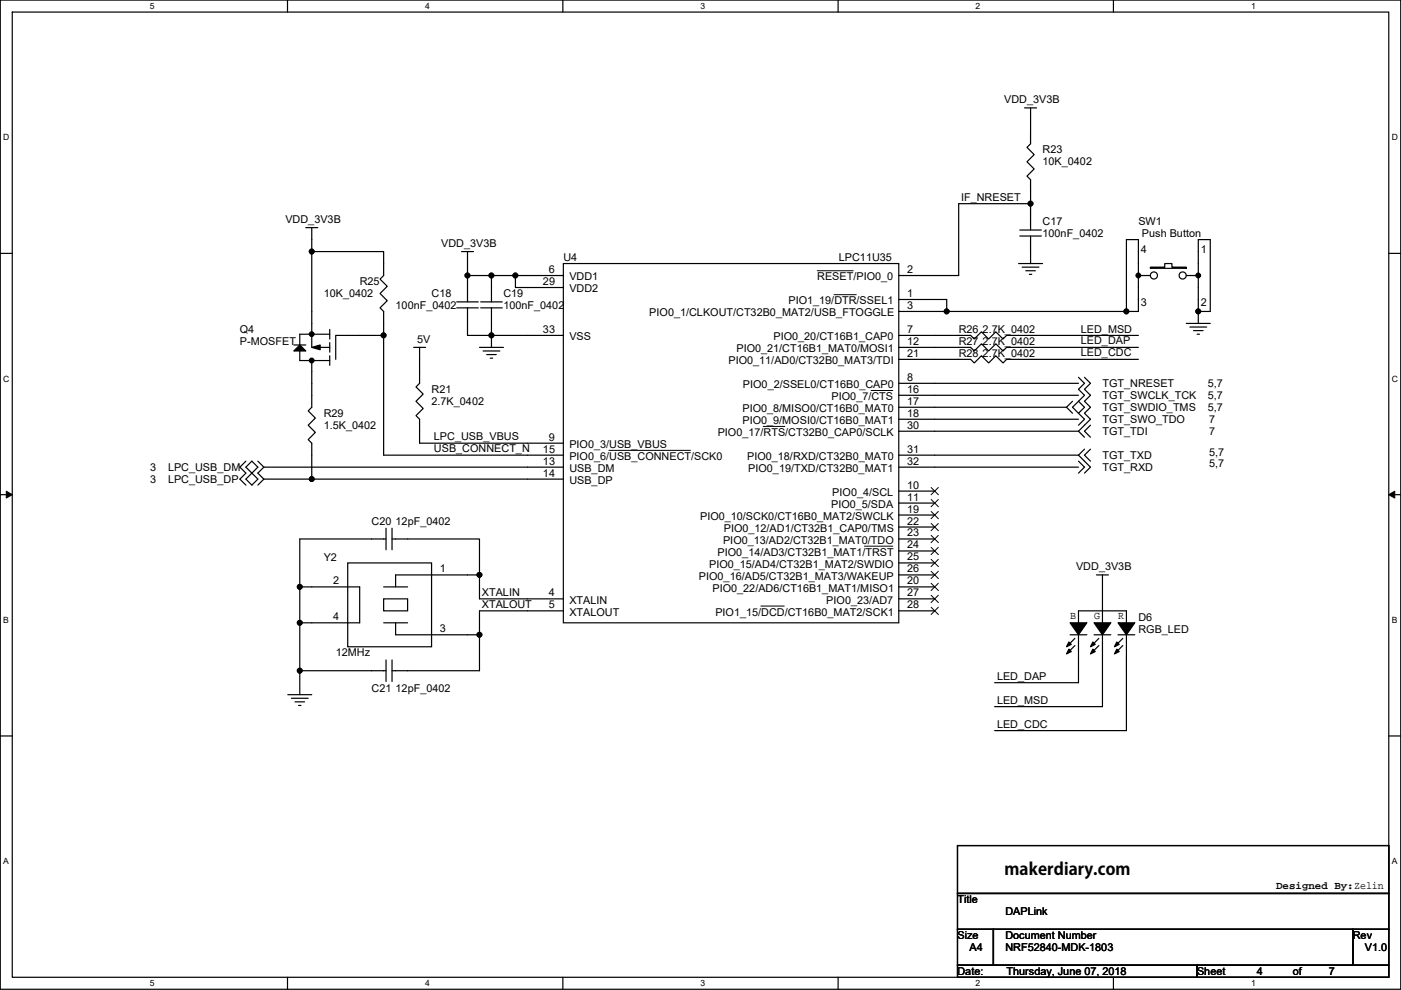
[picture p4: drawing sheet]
<svg xmlns="http://www.w3.org/2000/svg" width="297mm" height="210mm" viewBox="0 0 297 210" stroke-linecap="round" stroke-linejoin="round" font-family="sans-serif">
<path d="M.1 0h296.9v209.8h-296.9zM2.6 2.6h291.8v204.7h-291.8z" fill="none" stroke="#000" stroke-width=".25"/>
<g fill="#fff">
<path d="M31.8 .3h1v2h-1z"/>
<path d="M31.8 207.5h1v2.1h-1z"/>
</g>
<path d="M61 0v2.6M61 207.3v2.5" fill="none" stroke="#000" stroke-width=".25"/>
<g fill="#fff">
<path d="M90.1 .3h1v2h-1z"/>
<path d="M90.1 207.5h1v2.1h-1z"/>
</g>
<path d="M119.3 0v2.6M119.3 207.3v2.5" fill="none" stroke="#000" stroke-width=".25"/>
<g fill="#fff">
<path d="M148.5 .3h1v2h-1z"/>
<path d="M148.5 207.5h1v2.1h-1z"/>
</g>
<path d="M177.7 0v2.6M177.7 207.3v2.5" fill="none" stroke="#000" stroke-width=".25"/>
<g fill="#fff">
<path d="M206.9 .3h1v2h-1z"/>
<path d="M206.9 207.5h1v2.1h-1z"/>
</g>
<path d="M236.1 0v2.6M236.1 207.3v2.5" fill="none" stroke="#000" stroke-width=".25"/>
<g fill="#fff">
<path d="M265.2 .3h1v2h-1z"/>
<path d="M265.2 207.5h1v2.1h-1z"/>
<path d="M.7 28.2h1.3v2h-1.3z"/>
<path d="M295.1 28.2h1.3v2h-1.3z"/>
<path d="M.7 79.3h1.3v2.1h-1.3z"/>
<path d="M295.1 79.3h1.3v2.1h-1.3z"/>
</g>
<path d="M.1 53.7h2.5M294.4 53.7h2.6" fill="none" stroke="#000" stroke-width=".25"/>
<g fill="#fff">
<path d="M.7 130.5h1.2v2h-1.2z"/>
<path d="M295.1 130.5h1.2v2h-1.2z"/>
</g>
<path d="M.1 104.9h2.5M294.4 104.9h2.6" fill="none" stroke="#000" stroke-width=".25"/>
<path d="M1.3 104.2l1.3 .7-1.3 .7zM294.4 104.9l1.3-.7v1.4z" fill="#000" stroke="#000" stroke-width=".21"/>
<g fill="#fff">
<path d="M.7 181.7h1.2v2h-1.2z"/>
<path d="M295.1 181.7h1.2v2h-1.2z"/>
</g>
<g fill="none" stroke="#000" stroke-width=".25">
<path d="M217.2 22.9h2.6M218.5 22.9v7.6l-.8 .8 1.6 1.5-1.6 1.5 1.6 1.5-1.6 1.6 .8 .7v5.1M64.8 48.3h2.6M66.1 53.4h15.2v5l-.7 .8 1.5 1.5-1.5 1.6 1.5 1.5-1.5 1.5 .7 .8v5M66.1 48.3v5.1M66.1 53.4v20.3M97.9 53.4h2.5M99.1 58.4h5.1M99.1 53.4v5M99.1 58.4v5.6M104.2 58.4h5.1M104.2 58.4v5.6"/>
<path d="M109.3 58.4h10.1M109.3 58.4v2.6h10.1M119.4 55.9h71.2v76.2h-71.2zM216 55.9h5M216.2 50.1h4.6M216.2 48.8h4.6M216.7 56.7h3.6M217.5 57.4h2M218.2 58.2h.6M218.5 43.2v5.6M218.5 50.1v5.8M218.5 43.2h-15.2v15.2h-12.7"/>
<path d="M238.8 50.8h2.6v15.3h-2.6zM241.4 58.4h2.5M243.9 56.7h3v-.8h1.6v.8h3v.2h-7.6zM251.5 58.4h2.6M254.1 50.8h2.5v15.3h-2.5zM62.3 73.2h2.5M63.6 74.4v2.1h6.3M66.1 76.5v9.9l-.8 .7 1.6 1.6-1.6 1.5 1.6 1.5-1.6 1.5 .8 .8v7.6M67.4 73.7h2.5M69.9 69.9v2M69.9 72.7v2M69.9 75.5v2"/>
<path d="M69.9 70.9h-6.3v2.3M71.2 76.2v-5.1h10.1v25.4h38.1M87.7 73.7h2.5M89 73.7v7.6l-.8 .8 1.5 1.5-1.5 1.5 1.5 1.5-1.5 1.6 .8 .7v5.1h30.4M96.8 65.3h4.6M96.8 64h4.6M99.1 65.3v5.8h20.3M101.7 73.7h5M101.9 65.3h4.6M101.9 64h4.6M102.4 74.4h3.6M103.2 75.2h2"/>
<path d="M103.9 76h.6M104.2 65.3v8.4M190.6 63.5h10.1v2.6M190.6 66.1h10.1M190.6 71.1h15.2l.8 .8 1.5-1.5 1.5 1.5 1.5-1.5 1.6 1.5 .7-.8h28M190.6 73.7h15.2l.8 .7 1.5-1.5 1.5 1.5 1.5-1.5 1.6 1.5 .7-.7h28M190.6 76.2h15.2l.8 .8 1.5-1.5 1.5 1.5 1.5-1.5 1.6 1.5 .7-.8h28M200.7 66.1h38.1M251.5 68.6h5.1M252.3 69.4h3.5M253 70.1h2.1M253.8 70.9h.5"/>
<path d="M254.1 66.1v2.5M52.1 97.8l-1.2 1.3 1.2 1.3-1.2 1.2 1.2 1.3M53.4 97.8l1.3 1.3-1.3 1.3-1.3-1.3zM54.7 97.8l1.2 1.3M55.9 99.1l-1.2 1.3 1.2 1.2M55.9 99.1h63.5M190.6 83.8h38.1M190.6 86.4h35.5M190.6 88.9h38.1M190.6 91.5h38.1M190.6 81.3h38.1M190.6 96.5h38.1"/>
<path d="M190.6 99.1h38.1M226.1 86.4l1.3 1.3M227.4 85.1l-1.3 1.3M228.7 80l1.2 1.3-1.2 1.3 1.2 1.2-1.2 1.3M228.7 87.7l1.2 1.2-1.2 1.3M228.7 97.8l1.2 1.3-1.2 1.3M228.7 85.1l-1.3 1.3 1.3 1.3M228.7 85.1l1.2 1.3-1.2 1.3M228.7 91.5l1.2 1.2M228.7 96.5l2.5 2.6-1.3 1.3M229.9 80l1.3 1.3-1.3 1.3 1.3 1.2-1.3 1.3 1.3 1.3-1.3 1.3 1.3 1.2-2.5 2.6M229.9 95.3l-1.2 1.2"/>
<path d="M231.2 90.2l-1.3 1.3 1.3 1.2M231.2 95.3l-1.3 1.2 1.3 1.3M52.1 101.6l1.3-1.2 1.3 1.2-1.3 1.3zM55.9 101.6h10.2M55.9 101.6l-1.2 1.3M66.1 101.6h53.3M73.7 119.4h17.8v17.8h-17.8zM81.8 112v4.6M81.8 114.3h-18.2v10.2M83.1 114.3h18.6v7.6M83.1 112v4.6M190.6 104.2h7.6"/>
<path d="M190.6 106.7h7.6M190.6 109.2h7.6M190.6 111.8h7.6M190.6 114.3h7.6M190.6 116.9h7.6M190.6 119.4h7.6M63.6 124.5h12.7v7.6h-12.7M63.6 132.1v10.2M63.6 124.5v7.6M81.3 124.5h5.1M81.3 132.1h5.1M81.3 127h5.1v2.6h-5.1z"/>
<path d="M81.8 140v4.5M83.1 140v4.5M83.9 132.1v2.5h17.8M101.7 121.9v5.1h17.7M101.7 134.6v7.7h-18.6M101.7 121.9h-17.8v2.6M119.4 129.6h-17.7v5M190.6 121.9h7.6M190.6 124.5h7.6M190.6 127h7.6M190.6 129.6h7.6M226.9 134.6h3.5"/>
<path d="M227.9 135.4l-1.5 1.5M227.9 136.9l-1.5 1.6M228.7 134.6v10.2h-17.8M232 134.6h3.5M232.5 121.9h2.5M233 135.4l-1.5 1.5M233 136.9l-1.5 1.6M233.7 121.9v10.2M233.7 134.6v15.3h-22.8M237 134.6h3.6M238.1 135.4l-1.6 1.5M238.1 136.9l-1.6 1.6"/>
<path d="M238.8 132.1v-2.5h-10.1v2.5M238.8 134.6v20.4h-27.9M.1 156.1h2.5M61 147.3h5.1M61.8 148.1h3.5M62.5 148.9h2.1M63.3 149.6h.5M63.6 142.3h18.2M63.6 142.3v5M294.4 156.1h2.6M203 179.3h91.4v10.2h-91.4zM203 189.5h91.4v7.6h-91.4z"/>
<path d="M203 197.1h7.6v7.6h-7.6zM210.6 197.1h76.2v7.6h-76.2zM286.8 197.1h7.6v7.6h-7.6zM203 204.7h50.8v2.6h-50.8zM253.8 204.7h40.6v2.6h-40.6z"/>
<circle cx="244.6" cy="58.4" r=".76"/>
<circle cx="250.7" cy="58.4" r=".76"/>
</g>
<g fill="none" stroke="#000" stroke-width=".21">
<path d="M173.3 57.4h7.6M176.8 62.5h4.7M129.1 95.5h17.3M161.8 90.4h4.6M184.7 82.8h4.6M183.3 115.8h6M197.4 103.4l1.6 1.5M197.4 105.9l1.6 1.6M197.4 108.5l1.6 1.5M197.4 111l1.6 1.6M197.4 113.6l1.6 1.5M197.4 116.1l1.6 1.5"/>
<path d="M197.4 118.6l1.6 1.6M198.9 103.4l-1.5 1.5M198.9 105.9l-1.5 1.6M198.9 108.5l-1.5 1.5M198.9 111l-1.5 1.6M198.9 113.6l-1.5 1.5M198.9 116.1l-1.5 1.5M198.9 118.6l-1.5 1.6M161.3 128.5h5M197.4 121.2l1.6 1.5M197.4 123.7l1.6 1.6M197.4 126.3l1.6 1.5"/>
<path d="M197.4 128.8l1.6 1.5M198.9 121.2l-1.5 1.5M198.9 123.7l-1.5 1.6M198.9 126.3l-1.5 1.5M198.9 128.8l-1.5 1.5"/>
</g>
<g fill="#000" stroke="#000" stroke-width=".25">
<path d="M62.3 74.4l1.3-1.2 1.2 1.2z" fill-rule="evenodd"/>
<path d="M66.1 73.7l1.8-.5v1z" fill-rule="evenodd"/>
<path d="M226.6 136.2l.5 .5-1 .5z" fill-rule="evenodd"/>
<path d="M226.6 137.7l.5 .5-1 .5z" fill-rule="evenodd"/>
<path d="M226.9 132.1h3.5l-1.7 2.5z" fill-rule="evenodd"/>
<path d="M231.7 136.2l.5 .5-1 .5z" fill-rule="evenodd"/>
<path d="M231.7 137.7l.5 .5-1 .5z" fill-rule="evenodd"/>
<path d="M232 132.1h3.5l-1.8 2.5z" fill-rule="evenodd"/>
<path d="M236.8 137.7l.5 .5-1 .5z" fill-rule="evenodd"/>
<path d="M236.8 136.2l.5 .5-1 .5z" fill-rule="evenodd"/>
<path d="M237 132.1h3.6l-1.8 2.5z" fill-rule="evenodd"/>
<circle cx="66.1" cy="53.3" r=".5"/>
<circle cx="99.1" cy="58.4" r=".5"/>
<circle cx="104.2" cy="58.4" r=".5"/>
<circle cx="109.3" cy="58.4" r=".5"/>
<circle cx="218.5" cy="43.2" r=".5"/>
<circle cx="241.3" cy="58.4" r=".5"/>
<circle cx="254" cy="58.4" r=".5"/>
<circle cx="66.1" cy="76.5" r=".5"/>
<circle cx="66.1" cy="70.9" r=".5"/>
<circle cx="81.3" cy="71.1" r=".5"/>
<circle cx="104.2" cy="71.1" r=".5"/>
<circle cx="200.7" cy="66" r=".5"/>
<circle cx="238.8" cy="66" r=".5"/>
<circle cx="254" cy="66" r=".5"/>
<circle cx="66.1" cy="101.6" r=".5"/>
<circle cx="63.5" cy="124.5" r=".5"/>
<circle cx="63.5" cy="132.1" r=".5"/>
<circle cx="101.6" cy="121.9" r=".5"/>
<circle cx="101.6" cy="134.6" r=".5"/>
<circle cx="63.5" cy="142.2" r=".5"/>
</g>
<g font-size="3.6">
<text x="216.1" y="186" transform="rotate(-90 216.1 186)">m</text>
<text x="219.3" y="186" transform="rotate(-90 219.3 186)">a</text>
<text x="221.2" y="186" transform="rotate(-90 221.2 186)">k</text>
<text x="223.2" y="186" transform="rotate(-90 223.2 186)">e</text>
<text x="225.2" y="186" transform="rotate(-90 225.2 186)">r</text>
<text x="226.5" y="186" transform="rotate(-90 226.5 186)">d</text>
<text x="228.7" y="186" transform="rotate(-90 228.7 186)">i</text>
<text x="229.7" y="186" transform="rotate(-90 229.7 186)">a</text>
<text x="231.7" y="186" transform="rotate(-90 231.7 186)">r</text>
<text x="233" y="186" transform="rotate(-90 233 186)">y</text>
<text x="234.9" y="186" transform="rotate(-90 234.9 186)">.</text>
<text x="235.9" y="186" transform="rotate(-90 235.9 186)">c</text>
<text x="237.6" y="186" transform="rotate(-90 237.6 186)">o</text>
<text x="239.6" y="186" transform="rotate(-90 239.6 186)">m</text>
</g>
<g font-size="2.3">
<text x="212.9" y="21.9">VDD_3V3B</text>
<text x="221" y="32.6">R23</text>
<text x="221" y="35.1">10K_0402</text>
<text x="60.5" y="47.3">VDD_3V3B</text>
<text x="203.8" y="42.6">IF_NRESET</text>
<text x="221" y="47.8">C17</text>
<text x="241.4" y="47.8">SW1</text>
<text x="93.5" y="52.4">VDD_3V3B</text>
<text x="221" y="50.3">100nF_0402</text>
<text x="241.9" y="53.6">4</text>
<text x="242.1" y="50.3">Push Button</text>
<text x="254.6" y="53.6">1</text>
<text x="116.4" y="57.9">6</text>
<text x="119.4" y="55.4">U4</text>
<text x="120.7" y="59.5">VDD1</text>
<text x="173.3" y="59.5">RESET/PIO0_0</text>
<text x="177.9" y="55.4">LPC11U35</text>
<text x="192.3" y="57.9">2</text>
<text x="68.6" y="63">10K_0402</text>
<text x="76.3" y="60.5">R25</text>
<text x="83.9" y="65.6">100nF_0402</text>
<text x="91.5" y="63">C18</text>
<text x="106.7" y="63">C19</text>
<text x="106.7" y="65.6">100nF_0402</text>
<text x="115.1" y="60.5">29</text>
<text x="120.7" y="62">VDD2</text>
<text x="167.2" y="64.6">PIO1_19/DTR/SSEL1</text>
<text x="192.3" y="65.5">3</text>
<text x="192.3" y="63">1</text>
<text x="241.9" y="64.8">3</text>
<text x="254.6" y="64.8">2</text>
<text x="50.9" y="70.7">Q4</text>
<text x="115.1" y="70.6">33</text>
<text x="137.7" y="67.1">PIO0_1/CLKOUT/CT32B0_MAT2/USB_FTOGGLE</text>
<text x="192.3" y="70.6">7</text>
<text x="203.3" y="70.7">R26 2.7K_0402</text>
<text x="229.2" y="70.5">LED_MSD</text>
<text x="50.9" y="73.2">P-MOSFET</text>
<text x="88.5" y="72.7">5V</text>
<text x="120.7" y="72.2">VSS</text>
<text x="154.4" y="77.3">PIO0_11/AD0/CT32B0_MAT3/TDI</text>
<text x="156.1" y="74.7">PIO0_21/CT16B1_MAT0/MOSI1</text>
<text x="164" y="72.2">PIO0_20/CT16B1_CAP0</text>
<text x="192.3" y="73.2">12</text>
<text x="192.3" y="75.7">21</text>
<text x="203.3" y="75.7">R28 2.7K_0402</text>
<text x="203.3" y="73.2">R27 2.7K_0402</text>
<text x="229.2" y="75.6">LED_CDC</text>
<text x="229.2" y="73.1">LED_DAP</text>
<text x="91.5" y="83.4">R21</text>
<text x="157.5" y="82.3">PIO0_2/SSEL0/CT16B0_CAP0</text>
<text x="192.3" y="80.8">8</text>
<text x="192.3" y="83.3">16</text>
<text x="233.7" y="82.1">TGT_NRESET</text>
<text x="256.1" y="82.1">5,7</text>
<text x="68.6" y="88.4">R29</text>
<text x="91.5" y="85.9">2.7K_0402</text>
<text x="157.4" y="87.4">PIO0_8/MISO0/CT16B0_MAT0</text>
<text x="157.4" y="90">PIO0_9/MOSI0/CT16B0_MAT1</text>
<text x="176.3" y="84.9">PIO0_7/CTS</text>
<text x="192.3" y="85.9">17</text>
<text x="192.3" y="88.4">18</text>
<text x="233.7" y="84.6">TGT_SWCLK_TCK</text>
<text x="233.7" y="87.2">TGT_SWDIO_TMS</text>
<text x="233.7" y="89.7">TGT_SWO_TDO</text>
<text x="256.1" y="84.6">5,7</text>
<text x="256.1" y="87.2">5,7</text>
<text x="256.3" y="89.7">7</text>
<text x="68.6" y="91">1.5K_0402</text>
<text x="92" y="95.9">USB_CONNECT_N</text>
<text x="92" y="93.4">LPC_USB_VBUS</text>
<text x="116.4" y="93.5">9</text>
<text x="120.7" y="95">PIO0_3/USB_VBUS</text>
<text x="152.2" y="92.5">PIO0_17/RTS/CT32B0_CAP0/SCLK</text>
<text x="192.3" y="90.9">30</text>
<text x="233.7" y="92.2">TGT_TDI</text>
<text x="256.3" y="92.2">7</text>
<text x="31.8" y="99.9">3</text>
<text x="35.6" y="99.9">LPC_USB_DM</text>
<text x="115.1" y="98.6">13</text>
<text x="115.1" y="101.1">14</text>
<text x="115.1" y="96">15</text>
<text x="120.7" y="97.6">PIO0_6/USB_CONNECT/SCK0</text>
<text x="120.7" y="100.1">USB_DM</text>
<text x="158.4" y="97.6">PIO0_18/RXD/CT32B0_MAT0</text>
<text x="158.6" y="100.1">PIO0_19/TXD/CT32B0_MAT1</text>
<text x="192.3" y="96">31</text>
<text x="192.3" y="98.6">32</text>
<text x="233.7" y="99.9">TGT_RXD</text>
<text x="233.7" y="97.3">TGT_TXD</text>
<text x="256.3" y="99.1">5,7</text>
<text x="256.3" y="96.8">5,7</text>
<text x="31.8" y="102.4">3</text>
<text x="35.6" y="102.4">LPC_USB_DP</text>
<text x="120.7" y="102.7">USB_DP</text>
<text x="176.2" y="107.7">PIO0_5/SDA</text>
<text x="176.5" y="105.2">PIO0_4/SCL</text>
<text x="192.3" y="106.2">11</text>
<text x="192.3" y="103.6">10</text>
<text x="78.8" y="111.3">C20 12pF_0402</text>
<text x="148.4" y="110.3">PIO0_10/SCK0/CT16B0_MAT2/SWCLK</text>
<text x="153.5" y="112.8">PIO0_12/AD1/CT32B1_CAP0/TMS</text>
<text x="192.3" y="111.3">22</text>
<text x="192.3" y="108.7">19</text>
<text x="192.3" y="113.8">23</text>
<text x="68.6" y="118.9">Y2</text>
<text x="152.1" y="117.9">PIO0_14/AD3/CT32B1_MAT1/TRST</text>
<text x="153.3" y="115.4">PIO0_13/AD2/CT32B1_MAT0/TDO</text>
<text x="192.3" y="118.9">25</text>
<text x="192.3" y="116.3">24</text>
<text x="70.7" y="124">2</text>
<text x="93.3" y="121.4">1</text>
<text x="148.2" y="123">PIO0_16/AD5/CT32B1_MAT3/WAKEUP</text>
<text x="150.3" y="120.4">PIO0_15/AD4/CT32B1_MAT2/SWDIO</text>
<text x="151.1" y="125.5">PIO0_22/AD6/CT16B1_MAT1/MISO1</text>
<text x="192.3" y="121.4">26</text>
<text x="192.3" y="124">20</text>
<text x="228.2" y="120.9">VDD_3V3B</text>
<text x="70.7" y="131.6">4</text>
<text x="102.2" y="126.5">XTALIN</text>
<text x="102.2" y="129.1">XTALOUT</text>
<text x="116.4" y="126.5">4</text>
<text x="116.4" y="129">5</text>
<text x="120.7" y="128.1">XTALIN</text>
<text x="120.7" y="130.6">XTALOUT</text>
<text x="151.7" y="130.6">PIO1_15/DCD/CT16B0_MAT2/SCK1</text>
<text x="175.2" y="128.1">PIO0_23/AD7</text>
<text x="192.3" y="126.5">27</text>
<text x="192.3" y="129">28</text>
<text x="226.9" y="131.4">B</text>
<text x="232" y="131.4">G</text>
<text x="237" y="131.4">R</text>
<text x="241.4" y="131.6">D6</text>
<text x="93.3" y="134.1">3</text>
<text x="241.4" y="134.2">RGB_LED</text>
<text x="71.2" y="139.2">12MHz</text>
<text x="78.8" y="146.9">C21 12pF_0402</text>
<text x="211.4" y="144.2">LED_DAP</text>
<text x="211.4" y="149.3">LED_MSD</text>
<text x="211.4" y="154.3">LED_CDC</text>
<text x="203" y="191.6">Title</text>
<text x="270.6" y="188.6">Designed By:Zelin</text>
<text x="213.2" y="194.1">DAPLink</text>
<text x="203" y="199.2">Size</text>
<text x="205.5" y="201.7">A4</text>
<text x="213.2" y="199.2">Document Number</text>
<text x="213.2" y="201.7">NRF52840-MDK-1803</text>
<text x="286.8" y="199.2">Rev</text>
<text x="289.4" y="201.7">V1.0</text>
<text x="203" y="206.8">Date:</text>
<text x="213.4" y="206.8">Thursday, June 07, 2018</text>
<text x="253.8" y="206.8">Sheet</text>
<text x="266.5" y="206.8">4</text>
<text x="274.1" y="206.8">of</text>
<text x="281.7" y="206.8">7</text>
</g>
<g font-size="1.8">
<text x="31.8" y="1.9">5</text>
<text x="90.1" y="1.9">4</text>
<text x="148.5" y="1.9">3</text>
<text x="206.9" y="1.9">2</text>
<text x="265.2" y="1.9">1</text>
<text x=".7" y="29.8">D</text>
<text x="295.1" y="29.8">D</text>
<text x=".7" y="81">C</text>
<text x="295.1" y="81">C</text>
<text x=".7" y="132.1">B</text>
<text x="295.1" y="132.1">B</text>
<text x=".7" y="183.3">A</text>
<text x="295.1" y="183.3">A</text>
<text x="31.8" y="209.2">5</text>
<text x="90.1" y="209.2">4</text>
<text x="148.5" y="209.2">3</text>
<text x="206.9" y="209.2">2</text>
<text x="265.2" y="209.2">1</text>
</g>
</svg>
